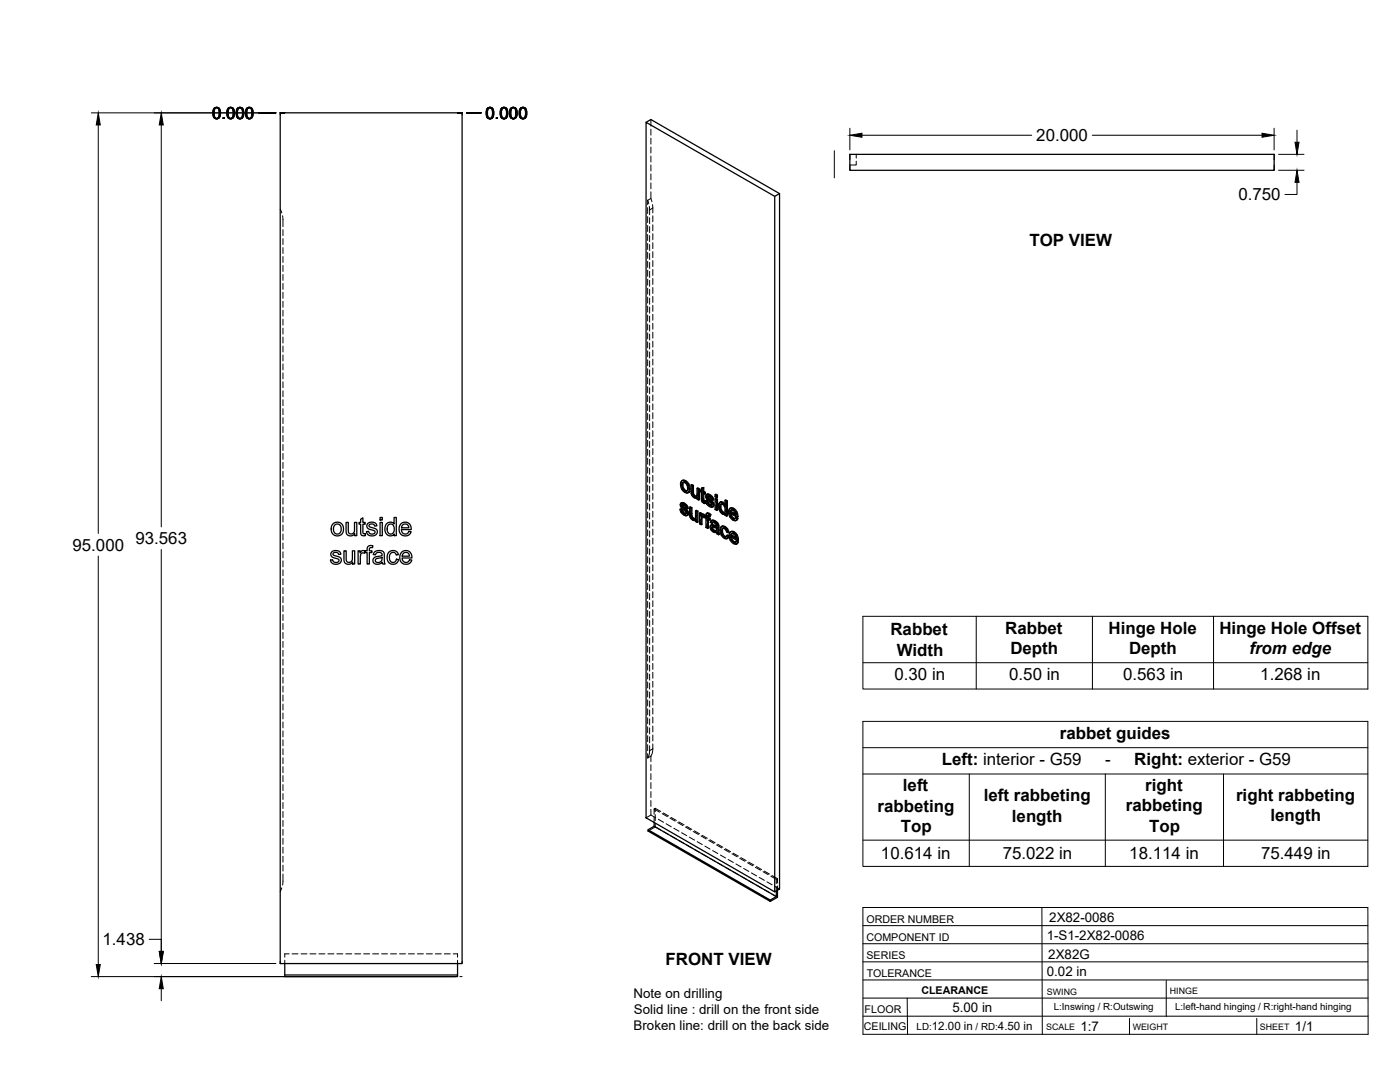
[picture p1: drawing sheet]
<svg xmlns="http://www.w3.org/2000/svg" width="559mm" height="432mm" viewBox="0 0 559 432" stroke-linecap="round" stroke-linejoin="round" font-family="sans-serif">
<!-- layer: Visible -->
<g fill="none" stroke="#000" stroke-width=".51">
<path d="M111.8 45h72.6v339.5h-72.6zM257.9 48.8l1.9-1.1 51.3 29.6v277.5l-1.9 1.1M257.9 48.8l51.3 29.6v277.5l-51.3-29.5zM311.1 77.3l-1.9 1.1M339.2 61.6h169.4v6.4h-169.4zM272.2 191.8l.8-.2 .7 .2zM272.2 191.8l-.5 .6-.1 .9 .5 1.9 1.6 1.5h.7l.5-.3M272.3 193.6l.3 1.5M272.6 195.1l.3-.2 .8 .8-.3 .2zM272.8 192.5l-.2 .9M272.9 194.9l-.3-1.5-.3 .1 .2-.8 .5-.2 .9 .6 .5 1.4-.2 1.4h-.8M273.4 192l1 1a1.93 1.93 0 0 1 1 2"/>
<path d="M273.7 195.7l.5 .2M273.7 191.8l1.2 1.3M274.6 193.3l.5 1.9 .3-.2-.2 1.2M275.1 195.2l-.2 1.2 .3-.2-.6 .5M275.8 193.5l.7 .4 .3-.2v3.2M276.5 193.9v3.1l.3-.1 .3 .6M276.5 197.1l.3 .6 .3-.2 .4 .4M276.8 197.7l.4 .4h.9l-.4 .1M276.8 193.7l-.7-.3-.3 .1v2.9l.3 1.1 .8 1a.97 .97 0 0 0 1.4 .1v.6l.5 .4M277.2 198.1l.5 .1M278.2 194.9l.6 .4 .4-.2v4.3l-.4 .2v-4.3M278.3 198.6l-.3 .2"/>
<path d="M279.2 195.1l-.7-.4-.3 .2v2.6l-.5 .7M280 195.5l-.5 .1v.6l.5 .3v3.2l.6 .9 .7 .4 .3-.2-.1-.7-.6 .1M280 194.8l.9-.2v1.5M280.6 194.8v1.5l.3-.2 .6 .3M280.6 196.3l.6 .3 .3-.2v.6l-.3 .2v-.6M280.6 199.8l.7 .2M280.7 200l.8 .1M280.9 194.6l-.9 .2v1.1l-.5-.3M280.9 197v2.6M281.2 197.2l-.6-.4v2.9l.4 .1M281.6 199.9l.6 .2M282.1 197.3l1.3 .1"/>
<path d="M282.3 198.3l.6 .5M282.4 198.6l.2 .3a1.49 1.49 0 0 1 1.6 1l.2 .2M282.4 197.2l-.4 .2M282.5 197.4l.5 .2 .4-.2 .7 .6M282.5 199.9l-.6-.2-.3 .2 .4 1.2 .9 .9a1.24 1.24 0 0 0 1.6 .2M282.6 198.9l1.5 1.4 .3-.2 .4 .7M282.6 198v.1M282.7 198.4l-.1-.3-.3 .2 .1-.2 1 .3 .5 1 .6 .2M282.8 197.2l-.9 .3-.2 .9 .5 .9 1.7 1.7-.1 .7M283 197.6l.8 .6 .3-.2 .5 .7M283.8 198.2l.5 .7 .3-.2 .2 .8-.3 .1-.2-.7M285.4 199.1l.3-.2 .7 .3-.4 .2z"/>
<path d="M285.4 197.4l.3-.2 .7 .4-.4 .2zM285.4 199.1v4.2l.6 .4M285.4 197.4v.8l.6 .4M286.4 199.2v4.3l-.4 .2v-4.3M286.4 197.6v.8l-.4 .2v-.8M289.4 199.7l.6 .3 .3-.1v5.9l-.3 .2v-6M290.3 199.9l-.6-.4-.3 .2v2.1l-.5-.7M133 209l1.4-.6 1.8 .5 .8 1.3-.1 2.1-1 1.3-1.9 .2-1.1-.6-.7-1.8a2.86 2.86 0 0 1 .8-2.4zM133.5 209.6l1.3-.5 1.2 .9 .1 1.8-.8 1.2h-1.3l-.6-.6-.3-1.7zM137.3 219.8h.9v3.8a1.32 1.32 0 0 0 1.7 .7 1.32 1.32 0 0 0 .8-1.7v-2.8h.9v5.3h-.8v-.8a1.87 1.87 0 0 1-2.3 .9 1.87 1.87 0 0 1-1.2-2.1zM138.1 208.5h.9l.1 3.8a1.31 1.31 0 0 0 1.7 .7 1.31 1.31 0 0 0 .7-1.7v-2.8h.9v5.3h-.8v-.8a1.87 1.87 0 0 1-2.2 .8 1.87 1.87 0 0 1-1.3-2zM142.9 219.8h.8v.8a1.27 1.27 0 0 1 2.1-.6l.7-.2 .1-.9a1.5 1.5 0 0 1 2.2-1.1l-.1 .8a.82 .82 0 0 0-.9-.1 .82 .82 0 0 0-.4 .8v.5h1.1v.7h-1.1v4.6h-.9v-4.6h-.7v-.4l-.3 .7-.9-.2-.5 .5-.3 4h-.9z"/>
<path d="M144 207.2l.8-.5v1.8h1v.7h-1v3.3l.3 .4 .7 .1 .1 .7h-1.3l-.5-.4-.1-4.1h-.7v-.7h.7zM146.7 209l1.4-.6a1.81 1.81 0 0 1 2.3 1.4l-.8 .2a1.19 1.19 0 0 0-1.2-.9 1.19 1.19 0 0 0-1.1 .8l.5 .5 2 .6a1.64 1.64 0 0 1 .6 2.1 1.64 1.64 0 0 1-2.1 .8l-1.4-.5-.6-1.2 .9-.2 .2 .7 .6 .4 1.4-.2a.83 .83 0 0 0 .2-1.1 .83 .83 0 0 0-1.1-.3l-1-.3a1.38 1.38 0 0 1-.8-2.2zM151.7 208.5h.9v5.3h-.9zM151.7 206.5h.9v1h-.9zM154.2 209.1l1.2-.7a1.81 1.81 0 0 1 1.9 .7v-2.6h.9v7.3h-.8v-.7a2.16 2.16 0 0 1-2.7 .5 2.16 2.16 0 0 1-1.1-2.5zM154.9 209.6l.5-.4 .8-.1 1 .9 .1 1.8-.8 1.2h-1l-.8-.8-.1-1.6zM160 209.1l1-.6h1.5l1 .6 .6 1.2v1h-3.9l.3 1.1 .7 .6a1.44 1.44 0 0 0 2-.9l.9 .1-.7 1.1-.8 .5h-1.6l-1-.6-.5-.8-.2-1.2 .1-1.1zM160.7 209.5l.6-.3h1.1l.5 .5 .3 .9h-2.9zM271.4 203.3l.6 .2M271.9 200.7l1.3 .1M272 203.5l.4-.2 .2 .9-.3 .1zM272.1 201.7l.7 .5"/>
<path d="M272.2 202l.2 .4a1.49 1.49 0 0 1 1.6 .9l.3 .2M272.2 200.6l-.4 .2M272.3 204.3l.7 .7h.8M272.3 200.8l.6 .2 .3-.2 .8 .6M272.4 203.3l-.7-.2-.3 .2 .5 1.3 .8 .8a1.26 1.26 0 0 0 1.6 .2M272.4 202.4l1.5 1.3 .4-.2 .4 .7M272.5 201.4l-.1 .1M272.5 201.8l-.1-.3-.3 .2 .1-.2 1 .3 .5 1 .7 .3M272.6 204.2l.7 .6M272.6 200.6l-.8 .2-.3 .9 .4 .9 1.8 1.7 .2 .5-.3 .3M272.9 201l.7 .6 .4-.2 .5 .7M273 205l.6 .1"/>
<path d="M273.6 201.6l.5 .7 .4-.2 .2 .8-.3 .2-.3-.8M273.7 205.1h-.1M273.9 203.7l.4 .6 .4-.1 .1 .7M274.3 204.3l.2 .8 .3-.2-.2 .6M274.5 205.1l-.2 .5 .3-.1-.4 .3M275.2 202.4l.7 .4 .3-.2v3.2M275.9 202.8v3.1l.3-.1 .3 .6M275.9 206l.3 .6 .3-.2 .4 .4M276.2 206.6l.4 .4h.9M276.2 202.6l-.7-.3-.3 .1v3.1l.3 1.1 .8 .8a.97 .97 0 0 0 1.4 .1M276.6 207l.6 .2M277.5 207l-.3 .2"/>
<path d="M277.6 203.8l.6 .4 .4-.2v4.3l-.4 .2v-4.3M277.7 207.5v.7l.5 .3M277.7 207.6l-.2 .1M278.6 204l-.7-.4-.3 .2v2.7l-.4 .7M279.2 204.7l.6 .4 .3-.2v.5l.4-.2M279.8 205.1v.6l.7-.5 .4 .1M280 206.4l.2 2.8-.3 .2v-2.2M280.1 204.9l-.6-.3-.3 .1v4.3l.7 .4M280.2 205.4l.7-.1 .6 .4M280.3 206.1v.1M280.6 205.4l.6 .5M281 206.6l-.8-.5-.2 .3 .3-.2-.1 .8"/>
<path d="M281.2 200.3l.1 .7M281.2 206.5l.6 .3v3.7l.6 .4M281.2 206.5v-.4l-.2 .5M281.2 206.5l-.2 .1M282.2 204.9h.9l.6 .4M282.2 200.1l.3-.2 .3 .8-.3 .2zM282.4 206.6l.7 .4 .3-.2v.6l-.3 .2v-.6M282.5 204.7l-.5 .2M282.5 200.9l.7 .6h.8M282.7 207.3v3.4l-.3 .2v-3.8l.7 .5M282.7 205.7v.7M282.8 205.1l.6 .4 .3-.2-.4 .8 .1-.6"/>
<path d="M282.8 200.7l.7 .7M283.1 204.9l-.6-.2-.5 .3-.2 1.2-.6-.3 .6-.1M283.2 201.5l.6 .2M283.3 206.1a.45 .45 0 0 0-.5-.5 .45 .45 0 0 0-.4 .6v.4l.3-.2 .7 .4M283.8 209.6l.8-.2 1.4 .5M283.9 201.7h-.1M284.1 210.7l.2 .6 .3-.2 .5 .5M284.1 200.3l.4 .6 .3-.1 .2 .7M284.2 210.4l-.1 .3 .3-.2 .2 .6M284.2 209.4l-.5 .2M284.3 211.3l.5 .5h1h-1M284.3 210.3l-.1 .1"/>
<path d="M284.4 207.8l.8 .3 .3-.2 .8 .6M284.4 210.3l.8 .3a.73 .73 0 0 1 .8 .6 .73 .73 0 0 1-.5 .8M284.4 210.3l-.2 .1M284.4 210.3v.2M284.5 200.9l.2 .8 .3-.2-.2 .6M284.5 208.4l-.4 .5 .6-.5 1.2 1a.48 .48 0 0 1 0 .8 .48 .48 0 0 1-.7-.3l-.9-.3M284.6 209.4l-1 .3-.2 1 .8 1.2 1 .6a.64 .64 0 0 1 1 .5l.6 .4M284.7 201.7l-.2 .5 .3-.1-.5 .3M284.7 207.6l-.8 .2M285.2 208.1l.8 .6 .3-.2 .4 .5M285.5 207.9l-.8-.3-.9 .3-.3 .5 .6 .5M286 208.7l.4 .5 .3-.2 .2 .7"/>
<path d="M286.4 209.2l.2 .6 .3-.1 .1 2.9M286.6 209.8l.1 3 .3-.2 .1 .6-.3 .2-.1-.6M287.4 202.4l.3 1.4M287.5 200.4h1.2l.6 .6M287.7 201.3h.7l.7 .8 .3 1.3-.3 1.2M287.7 201.3l-.3 1.1 .3-.2 .4 1.4M287.7 203.8l.4-.2 .7 .8-.5 .1zM287.8 201.2l-.1 .1M287.8 200.3l-.5 .2M288 201.2l-.3 1M288.1 212l.3 1.4 .3-.2 .7 .8M288.2 210.1l.9 .2 .3-.2 1 1"/>
<path d="M288.4 213.4l.7 .8h.8M288.4 200.6l.5 .5h.5M288.4 204.6h.7M288.5 209.9l-.6 .3M288.6 210.8l-.2 1M288.7 200.4l-.9-.1-.7 .3-.3 2.1 1 2 1.1 .6 .5-.2v.6l.6 .3M288.8 204.4l.4 .1M289.1 210.3l.8 .7a1.42 1.42 0 0 1 1 1.4l-.3 .2-.5-1.3M289.4 205.1l-.2 .2M289.4 210.1l-.9-.2-.7 .4-.4 1.9 1 2 1 .8h.7M290 213.7l.7 .4M290.6 212.6l-.6-.3-.7-1.2-.8-.3-.4 1.2 .3-.2 .3 1.4"/>
<path d="M290.7 214.1l.3-.1-.2 .5-.7 .5zM291 214l-.7-.5-.5 .8-.7-.1M291.3 202.9h.9a1.93 1.93 0 0 1 1.9 1.3M291.5 204.3l2 1.2-.5-1.5-.8-.5-.5 .2-.2 .6 .3-.2 1.7 1M291.5 212.3h1a1.89 1.89 0 0 1 1.8 1.2M291.7 213.6l2.1 1.2-.5-1.2-.9-.7-.6 .2-.1 .5 .3-.1 1.7 .9M291.8 206.1l.8 .9 .8-.1M291.8 205.1l.3 .9M292 203.5l-.2 .6M292 215.5l.8 .8h.8M292 214.4l.3 .9M292.2 212.9l-.2 .6"/>
<path d="M292.5 203.1l1 .9a1.79 1.79 0 0 1 1 1.8v.3M292.6 207l.6 .1M292.7 212.4l1.2 1.3 .4-.2 .4 1.9M292.8 216.3l.5 .2M292.8 202.9l-.9-.3-.9 .6-.2 1.4 .3 1.2 .7 1.2 1.1 .7h.9l.7-.8M293 212.2l-.9-.2-1 .7-.1 1 .2 1.4 .7 1.1 1.2 .9h.8l.8-.8M293.3 207l-.1 .1M293.5 216.4l-.2 .1M293.5 206.7l.7 .4M293.7 204.3l.5 1.9 .3-.1-.3 .1M293.7 216l.7 .5M293.9 213.7l.5 1.9 .3-.2-.3 .2"/>
<path d="M294.2 206.4l-2.8-1.5 .4 1.2 .3-.1 .8 .8M294.4 215.8l-2.8-1.6 .4 1.3 .3-.2 .8 .9M294.5 206.9l-.7 .8M294.5 206.9l-.6-.4-.7 .6M294.7 216.3l-.7 .8M294.7 216.3l-.7-.5-.7 .7M132.5 220.2l1.3-.5a1.81 1.81 0 0 1 2.3 1.5l-.9 .1a1.19 1.19 0 0 0-1.1-.9 1.19 1.19 0 0 0-1.2 .8l3.1 1.5a1.91 1.91 0 0 1-.5 2.2 1.91 1.91 0 0 1-2.3 .2l-1-.7-.3-.9 .9-.1 .2 .6 .6 .4 1.4-.2a.75 .75 0 0 0 .3-.9 .75 .75 0 0 0-.9-.4l-1.3-.4a1.36 1.36 0 0 1-1-.9 1.36 1.36 0 0 1 .4-1.4zM149.4 220.4l1.7-.7 1.3 .1 .7 .5 .6 4.8h-.9l-.2-.7-1.2 .7h-1.3l-.8-.3-.4-.7a1.76 1.76 0 0 1 2-2l.6-.1a.78 .78 0 0 0 1-.8 .78 .78 0 0 0-1-.7h-.5a1.1 1.1 0 0 0-1.1 .9l-.9-.1zM150 223.2l2.5-.8a1.61 1.61 0 0 1-.7 1.8 1.61 1.61 0 0 1-1.9-.1zM155.2 220.4l1.1-.6 1.5 .1 .9 .6 .3 .9-.9 .1a1.43 1.43 0 0 0-1.8-.9 1.43 1.43 0 0 0-.9 1.8l.2 1.1 .7 .8h1.2l.7-1.1 .9 .1-.5 1.1a2.48 2.48 0 0 1-3.2 .3 2.48 2.48 0 0 1-.8-3.2zM160.3 220.4l1-.6h1.4l1 .6 .6 1 .1 1.3h-3.9l.3 1 .7 .7a1.43 1.43 0 0 0 1.9-1l1 .1-.5 1-.9 .5-1.8 .1-1-.6-.5-.8-.1-1.2 .1-1.2zM161 220.9l.6-.4 1 .1 .7 .6 .2 .8h-3z"/>
<path d="M261.1 328.2v1.5l-2.4 1.4v.6l48.7 28v-.5l-48.7-28.1M261.1 329.7l48.8 28.1-2.5 1.4M309.9 355.6v2.2M310.3 355.3v2.8l-2.9 1.6M113.7 384.5v5.2h68.9v-.6h-68.9M182.6 384.5v4.6"/>
</g>
<!-- layer: Hidden -->
<g fill="none" stroke="#000" stroke-width=".4">
<path d="M259.8 47.7v2.7M259.8 51.5v2.4M259.8 55.1v2.4M259.8 58.7v2.4M258.5 79.9l.4 1.3M258.5 79.9v1.8M259.8 76.6v2.6l.4 1.3M259.8 79.2l-1.3 .7M259.8 62.3v2.3M259.8 65.8v2.4M259.8 69.4v2.4M259.8 73v2.4"/>
<path d="M341.8 64.3v1.5h-2.6M341.8 61.6v1.5M111.8 83.5l.7 1.5M112.8 86.1l.1 4.4M112.9 91.7v2.3M112.9 95.2v2.4M112.9 98.8v2.4M258.5 82.9v2.3M258.5 86.4v2.4M258.5 90v2.4M258.5 93.6v2.4M258.5 97.2v2.3"/>
<path d="M259.2 82.4l.1 3.3M259.3 86.9v2.4M259.3 90.4v2.4M259.3 94v2.4M259.3 97.6v2.4M260.5 81.7l.1 3.2M260.6 86.1v2.4M260.6 89.7v2.4M260.6 93.3v2.4M260.6 96.9v2.3M112.9 102.4v2.4M112.9 105.9v2.4"/>
<path d="M112.9 109.5v2.4M112.9 113.1v2.4M112.9 116.6v2.4M258.5 100.7v2.4M258.5 104.3v2.4M258.5 107.9v2.4M258.5 111.4v2.4M258.5 115v2.4M258.5 118.6v2.4M259.3 101.2v2.3M259.3 104.7v2.4M259.3 108.3v2.4"/>
<path d="M259.3 111.9v2.4M259.3 115.5v2.3M259.3 119v2.4M260.6 100.4v2.4M260.6 104v2.4M260.6 107.6v2.4M260.6 111.1v2.4M260.6 114.7v2.4M260.6 118.3v2.4M112.9 120.2v2.4M112.9 123.8v2.4M112.9 127.4v2.4"/>
<path d="M112.9 130.9v2.4M112.9 134.5v2.4M112.9 138.1v2.4M258.5 122.2v2.3M258.5 125.7v2.4M258.5 129.3v2.4M258.5 132.9v2.4M258.5 136.4v2.4M259.3 122.6v2.4M259.3 126.2v2.3M259.3 129.8v2.3M259.3 133.3v2.4"/>
<path d="M259.3 136.9v2.4M260.6 121.9v2.3M260.6 125.4v2.4M260.6 129v2.4M260.6 132.6v2.4M260.6 136.1v2.4M260.6 139.7v2.4M112.9 141.7v2.3M112.9 145.2v2.4M112.9 148.8v2.4M112.9 152.4v2.3M112.9 156v2.3"/>
<path d="M112.9 159.5v2.4M258.5 140v2.4M258.5 143.6v2.4M258.5 147.2v2.3M258.5 150.7v2.4M258.5 154.3v2.4M258.5 157.9v2.4M259.3 140.5v2.3M259.3 144v2.4M259.3 147.6v2.4M259.3 151.2v2.4M259.3 154.7v2.4"/>
<path d="M259.3 158.3v2.4M260.6 143.3v2.4M260.6 146.9v2.3M260.6 150.4v2.4M260.6 154v2.4M260.6 157.6v2.4M112.9 163.1v2.4M112.9 166.7v2.3M112.9 170.2v2.4M112.9 173.8v2.4M112.9 177.4v2.4M258.5 161.4v2.4"/>
<path d="M258.5 165v2.4M258.5 168.6v2.4M258.5 172.2v2.3M258.5 175.7v2.4M258.5 179.3v2.4M259.3 161.9v2.4M259.3 165.5v2.4M259.3 169v2.4M259.3 172.6v2.4M259.3 176.2v2.4M259.3 179.7v2.4M260.6 161.1v2.4"/>
<path d="M260.6 164.7v2.4M260.6 168.3v2.4M260.6 171.9v2.3M260.6 175.4v2.4M260.6 179v2.4M112.9 181v2.3M112.9 184.5v2.4M112.9 188.1v2.4M112.9 191.7v2.4M112.9 195.2v2.4M112.9 198.8v2.4M258.5 182.9v2.4"/>
<path d="M258.5 186.5v2.3M258.5 190v2.4M258.5 193.6v2.4M258.5 197.2v2.3M259.3 183.3v2.4M259.3 186.9v2.4M259.3 190.5v2.3M259.3 194v2.4M259.3 197.6v2.4M260.6 182.6v2.4M260.6 186.2v2.3M260.6 189.7v2.4"/>
<path d="M260.6 193.3v2.4M260.6 196.9v2.3M271.9 193.1l.5 1.9-.3 .2M272.4 195l1.3 1.3-.3 .2M272.5 191.6l-.4 .6-.2 .9-.3 .2M272.8 192.5l-.2 .1M272.9 192.4h.8l-.3 .2M273.7 192.4l.8 .9-.3 .2M273.7 196.3l.9 .3-.3 .2M274.5 195.8l-.3 .1M274.5 193.3l.3 1.4-.4 .2M274.8 194.7l-.1 .8-.5 .4"/>
<path d="M274.9 196.5l-.3 .1M276.1 193.4l.1 3.3-.3 .2M276.2 196.7l.2 .7-.3 .1M276.4 197.4l.4 .6-.3 .2M276.8 198l.6 .5-.3 .1M277.4 198.5l.8 .2 .4-.3-.3 .2M278.1 198.1h.1M278.3 198l-.4 .2M278.4 198.6h-.1M278.4 197.8l-.3 .3M278.5 194.7v2.8l-.4 .5M278.6 198.4v.7l-.3 .1"/>
<path d="M278.6 199.1l.6 .3M279.8 196l.5 .3-.3 .2M279.8 195.5v.5l-.3 .2M280 195.5l.3 .2M280.3 196.3l.1 3.4-.4 .2M280.3 194.6v1.1l-.3 .2M280.4 199.7l.2 .5-.3 .1M280.6 196.8l.3-.2v.4M280.9 196.6l.6 .4M281.9 199.7l.5 1.3-.3 .2M282 197.9l.1 .6-.3 .2M282.1 197.4l-.4 .6"/>
<path d="M282.1 198.5l.5 .7-.4 .1M282.3 197.2l-.5 .4M282.5 198l.3-.2-.2 .2M282.6 199.2l1.5 1.5-.3 .2M282.7 197.9l-.3 .2M282.8 197.8l.6 .2-.3 .2M283.4 198l.6 .5-.3 .2M284 198.5l.2 .7-.3 .2M284.2 199.2l.6 .3M285.7 197.2v.9l-.3 .1M285.7 198.9v1.5M285.7 198.1l.7 .3"/>
<path d="M289.7 199.5v2.1l-.3 .2M112.9 202.4v2.4M112.9 206v2.3M112.9 209.5v2.4M112.9 213.1v2.4M112.9 216.7v2.4M258.5 200.7v2.4M258.5 204.3v2.4M258.5 207.9v2.4M258.5 211.5v2.3M258.5 215v2.4M258.5 218.6v2.4"/>
<path d="M259.3 201.2v2.4M259.3 204.7v2.4M259.3 208.3v2.4M259.3 211.9v2.4M259.3 215.5v2.3M259.3 219v2.4M260.6 200.4v2.4M260.6 204v2.4M260.6 207.6v2.4M260.6 211.2v2.3M260.6 214.7v2.4M260.6 218.3v2.4"/>
<path d="M271.7 203.1l.5 1.3-.3 .2M271.8 201.3l.2 .6-.3 .2M271.9 200.8l-.4 .6M272 201.9l.4 .7-.3 .2M272.1 200.6l-.5 .4M272.2 204.4l1.1 1-.3 .1M272.3 201.4l.3-.1-.1 .1M272.4 202.6l1.6 1.5-.3 .2M272.6 201.3l-.4 .2M272.6 201.3l.6 .1-.3 .2M273.2 201.4l.6 .6-.3 .1M273.3 205.4l.8 .3-.3 .1"/>
<path d="M273.8 202l.3 .6-.4 .2M274 204.9l-.2 .1M274 204.1l.2 .5-.3 .2M274 204.9l-.3 .2 .3-.2M274.1 202.6l.6 .3M274.2 204.6l-.2 .3M274.5 205.6l-.4 .1M275.5 202.3l.1 3.3-.3 .2M275.6 205.6l.2 .7-.3 .2M275.8 206.3l.4 .6-.3 .2M276.2 206.9l.6 .5-.3 .2M276.8 207.4l.8 .2 .4-.3-.2 .2"/>
<path d="M277.5 207h.1M277.7 206.9l-.4 .2M277.8 206.7l-.3 .3M277.9 203.6v2.8l-.4 .5M278 207.3v.7l-.3 .2M278 208l.6 .3M279.5 207.3v1.6l-.3 .1M279.5 208.9l.7 .3M279.5 204.6v1.5M280.1 206.1l.8-.1-.3 .2M280.1 205.4v.1M280.2 206.1l.3-.2-.2 .2"/>
<path d="M280.4 205.2l-.6 .5M280.6 200.2l.5 .4-.3 .2M280.9 206l.4 .4M281.1 200.6l.5 .2M281.2 206.1l.3-.1-.2 .4M281.5 205.7v.1M281.5 206.3l.6 .3-.3 .2M281.5 206l-.2 .4M281.5 205.7l-.3 .3M281.8 205.8l.3 .2M282.1 209.1v1.2l-.3 .2M282.1 210.3l.6 .4"/>
<path d="M282.1 206.6v1.3M282.2 205l-.1 1-.3 .2M282.3 204.7l-.5 .4M282.4 201l1.1 1-.3 .1M282.4 207.1l.3-.2v.4M282.5 205.7l.3-.2-.1 .2M282.7 206.9l.7 .5M282.8 205.5l.5 .1-.4 .2M283.3 205.6l.3 .3M283.5 202l.8 .2-.3 .2M283.7 210.1l.4 1.1-.4 .2M283.8 208.3l.6 .4"/>
<path d="M283.8 209.6l-.4 .7M284 209.5l-.5 .3M284.1 211.2l.9 .9-.3 .2M284.1 207.7l-.6 .7M284.1 201.5h-.1M284.1 200.7l.2 .5-.3 .2M284.2 201.5l-.3 .2 .2-.2M284.2 207.6l-.4 .3M284.3 201.2l-.2 .3M284.4 208.4l.4-.1-.3 .1M284.5 210.2l.2-.1zM284.5 210.2l-.2 .1"/>
<path d="M284.6 210.1l-.4 .2M284.6 202.2h-.3M284.7 210.1l1.6 .5-.3 .2M284.8 208.3l.6 .1-.3 .2M285 212.1l.7 .2-.3 .2M285.4 208.4l.7 .7-.3 .2M285.7 212.3h.7l-.4 .1M285.7 201.6v1.6l-.3 .1M285.7 203.2l.7 .3M286 209.9l.3 .1M286 211.7l-.3 .2M286.1 209.1l.2 .7-.3 .2"/>
<path d="M286.2 211.5l-.4 .3M286.3 210.6l-.1 .9-.3 .2M286.3 209.8l-.3 .4M286.4 212.3l.1 .6-.3 .1M286.5 212.9l.6 .3M287.1 201.8l.2 1.3-.3 .2M287.3 200.7l-.2 1.1-.3 .2M287.3 203.1l.6 1.1-.3 .2M287.6 200.4l-.6 .5M287.7 211.4l.5 2-.3 .2M287.9 204.2l.8 .8-.3 .1M287.9 210.3l-.2 1.1-.3 .2"/>
<path d="M288 201.1h.7l-.3 .2M288 201.1l-.2 .1M288 201.1v.1M288.1 201.1l-.3 .1M288.2 213.4l1.2 1.3-.3 .1M288.2 210l-.6 .5M288.6 210.8l-.2 .1M288.7 210.7l.8 .1-.4 .1M288.7 205l.6 .1 .4-.2-.3 .2M288.7 201.1l.8 .8-.4 .2M289.4 201.1l.3 .5M289.4 214.7l1 .1"/>
<path d="M289.5 210.8l.5 .5-.3 .2M289.5 201.9l.3 1.5-.4 .2M289.5 205.1h-.1M289.7 204.9v.6l-.3 .2M289.7 205.5l.6 .3M289.8 203.4l-.2 .8-.4 .3 .3-.1M290 211.3l.3 .8-.3 .2M290 214.1l-.1 .1M290.3 212.1l.6 .3M290.3 213.5l-.6 .8M291.1 204.1l.5 1.9-.3 .2M291.3 213.5l.5 1.9-.3 .2"/>
<path d="M291.4 204.9l.4-.2v.4M291.6 206l1.3 1.4-.3 .2M291.6 202.7l-.8 1.6M291.6 214.2l.4-.2v.4M291.8 204.7l2.7 1.6M291.8 215.4l1.3 1.3-.3 .2M291.8 212.1l-.8 1.6M292 214l2.7 1.6M292 203.5l-.2 .1M292.1 203.4l.7 .1-.3 .1M292.2 212.9h-.2M292.3 212.7l.8 .1-.4 .2"/>
<path d="M292.8 203.5l.8 .8-.3 .2M292.9 207.4l1 .2-.3 .2M293.1 212.8l.7 .9-.3 .2M293.1 216.7l1 .3-.3 .2M293.4 206.9h.1M293.5 205.1l.4 .2M293.6 206.9l-.3 .1 .2-.1M293.6 216.3h.1M293.6 204.3l.3 1-.4 .2M293.7 216.3l-.2 .1M293.7 214.4l.4 .3M293.8 216.2l-.4 .2"/>
<path d="M293.8 213.7l.3 1-.3 .1M293.9 206.5l-.4 .4M294 215.8l-.3 .5M294.1 207.5l-.2 .1M294.3 216.9l-.2 .1M112.9 220.2v2.4M112.9 223.8v2.4M112.9 227.4v2.4M112.9 231v2.3M112.9 234.5v2.4M112.9 238.1v2.4M258.5 222.2v2.4"/>
<path d="M258.5 225.7v2.4M258.5 229.3v2.4M258.5 232.9v2.4M258.5 236.5v2.3M259.3 222.6v2.4M259.3 226.2v2.4M259.3 229.8v2.3M259.3 233.3v2.4M259.3 236.9v2.4M260.6 221.9v2.4M260.6 225.4v2.4M260.6 229v2.4"/>
<path d="M260.6 232.6v2.4M260.6 236.2v2.3M260.6 239.7v2.4M112.9 241.7v2.4M112.9 245.3v2.3M112.9 248.8v2.4M112.9 252.4v2.4M112.9 256v2.3M112.9 259.5v2.4M258.5 240v2.4M258.5 243.6v2.4M258.5 247.2v2.4"/>
<path d="M258.5 250.7v2.4M258.5 254.3v2.4M258.5 257.9v2.4M259.3 240.5v2.3M259.3 244.1v2.3M259.3 247.6v2.4M259.3 251.2v2.4M259.3 254.8v2.3M259.3 258.3v2.4M260.6 243.3v2.4M260.6 246.9v2.4M260.6 250.4v2.4"/>
<path d="M260.6 254v2.4M260.6 257.6v2.4M112.9 263.1v2.4M112.9 266.7v2.4M112.9 270.3v2.3M112.9 273.8v2.4M112.9 277.4v2.4M258.5 261.5v2.3M258.5 265v2.4M258.5 268.6v2.4M258.5 272.2v2.4M258.5 275.7v2.4"/>
<path d="M258.5 279.3v2.4M259.3 261.9v2.4M259.3 265.5v2.3M259.3 269v2.4M259.3 272.6v2.4M259.3 276.2v2.4M259.3 279.8v2.3M260.6 261.2v2.3M260.6 264.7v2.4M260.6 268.3v2.4M260.6 271.9v2.4M260.6 275.4v2.4"/>
<path d="M260.6 279v2.4M112.9 281v2.4M112.9 284.5v2.4M112.9 288.1v2.4M112.9 291.7v2.4M112.9 295.3v2.3M112.9 298.8v2.4M258.5 282.9v2.4M258.5 286.5v2.3M258.5 290v2.4M258.5 293.6v2.4M258.5 297.2v2.4"/>
<path d="M259.3 297.6l-.1 3.1-.7 1.8M259.3 283.3v2.4M259.3 286.9v2.4M259.3 290.5v2.4M259.3 294v2.4M260.6 296.9l-.1 3-.7 1.9M260.6 282.6v2.4M260.6 286.2v2.3M260.6 289.7v2.4M260.6 293.3v2.4M112.9 302.4v2.4M112.9 306v2.4"/>
<path d="M112.9 309.5v2.4M112.9 313.1v2.4M112.9 316.7v2.4M258.5 300.8v1.7l1.3-.7M259.8 301.8v2.2M259.8 305.2v2.4M259.8 308.7v2.4M259.8 312.3v2.4M259.8 315.9v2.4M259.8 319.5v2.3M112.9 320.3v2.3M112.9 323.8v2.4"/>
<path d="M112.9 327.4v2.4M112.9 331v2.4M112.9 334.5v2.4M112.9 338.1v2.4M259.8 323v2.3l1.9 1.1M259.8 325.3l-1.9 1.1M261.1 326.1v2.1M261.1 322.9l2.2 1.2M261.5 323.9v-1.3l-.4 .3v2M261.5 330l-2.8 1.7M261.5 325.1v2.4M261.5 328.7v1.3"/>
<path d="M261.5 322.6l2.2 1.3M261.5 330l2.2 1.3M262.8 327l2 1.1M264.3 324.7l2.1 1.2M264.8 324.4l2 1.2M264.8 331.9l2 1.1M265.9 328.7l2 1.2M267.4 326.5l2.1 1.2M267.9 326.2l2 1.2M267.9 333.6l2 1.2M269 330.5l2 1.2M270.5 328.3l2.1 1.2"/>
<path d="M271 328l2 1.2M271 335.4l2 1.2M272.1 332.3l2 1.2M273.6 330.1l2.1 1.1M274.1 329.8l2 1.2M274.1 337.2l2 1.2M275.1 334.1l2.1 1.2M276.7 331.8l2.1 1.2M277.2 331.6l2 1.2M277.2 339l2 1.2M278.3 335.9l2 1.2M279.8 333.6l2.1 1.2"/>
<path d="M280.2 333.4l2.1 1.1M281.3 337.7l2.1 1.2M282.9 335.4l2.1 1.2M283.4 335.1l2 1.2M284.4 339.4l2.1 1.2M286 337.2l2.1 1.2M286.4 336.9l2.1 1.2M289.1 339l2 1.1M289.5 338.7l2.1 1.2M112.5 354.3l-.7 1.5M112.9 348.8l-.1 4.4M112.9 341.7v2.4"/>
<path d="M112.9 345.3v2.3M280.2 340.8l2.1 1.1M283.4 342.6l2 1.1M286.4 344.3l2.1 1.2M287.5 341.2l2.1 1.2M289.5 346.1l2.1 1.2M290.6 343l2.1 1.2M292.2 340.7l2.1 1.2M292.7 340.5l2 1.2M292.7 347.9l2 1.2M293.7 344.8l2.1 1.2M295.3 342.5l2 1.2"/>
<path d="M295.7 342.3l2.1 1.2M295.7 349.7l2.1 1.2M296.8 346.6l2.1 1.2M298.4 344.3l2 1.2M298.8 344l2.1 1.2M298.8 351.5l2.1 1.2M299.9 348.4l2.1 1.1M301.5 346.1l2.1 1.2M301.9 345.8l2.1 1.2M301.9 353.3l2.1 1.1M303 350.1l2.1 1.2M304.6 347.9l2 1.2"/>
<path d="M305 347.6l2.1 1.2M305 355l2.1 1.2M306.1 351.9l2.1 1.2M307.7 349.7l2.2 1.2 .4-.3M308.1 349.4l2.2 1.2M308.1 356.8l2.2 1.3M309.2 353.7l1.9 1.1M309.9 350.9v1.7M309.9 353.8v1.8M310.3 350.6v1.8M310.3 353.6v1.7M113.7 383.2v1.3"/>
<path d="M115.4 380.7h-1.7v1.3M116.6 380.7h2.4M120.2 380.7h2.3M123.7 380.7h2.4M127.3 380.7h2.4M130.9 380.7h2.4M134.5 380.7h2.3M138 380.7h2.4M141.6 380.7h2.4M145.2 380.7h2.4M148.7 380.7h2.4M152.3 380.7h2.4"/>
<path d="M155.9 380.7h2.4M159.5 380.7h2.3M163 380.7h2.4M166.6 380.7h2.4M170.2 380.7h2.4M173.8 380.7h2.3M177.3 380.7h2.4M180.9 380.7h1.7v1.3M182.6 383.2v1.3"/>
</g>
<!-- layer: Reference -->
<path d="M111.8 45h1.9M112.8 45h-1h1.9h-1.9v.9M182.6 45h1.8M183.5 45h.9v.9M339.2 61.6v2.1M339.2 65.8v2.2M508.6 61.6v2.1M508.6 65.8v2.2M111.8 383.6v.9h1M183.5 389.7h.9M184.4 383.6v.9h-.9" fill="none" stroke="#000" stroke-width=".4"/>
<!-- layer: Hidden Narrow -->
<path d="M260.6 83l-1.3 .8M276.1 196l-.3 .2M278.5 197l-.3 .2M280.3 198.8l-.3 .1M273.3 203.5l-.3 .1M275.5 204.9l-.3 .2M277.9 205.9l-.3 .2M282.1 205.6l-.3 .2M283.5 200.1l-.3 .1M285.3 210.3l-.3 .2M286.3 210.9l-.3 .2M260.6 298.8l-1.3 .8" fill="none" stroke="#000" stroke-width=".4"/>
<!-- layer: Visible Narrow -->
<path d="M276.8 196.1l-.3 .2M280.9 199.2l-.3 .1M283.5 199.3l-.3 .2M273.3 202.7l-.3 .2M276.2 205l-.3 .2M282.7 206l-.3 .2M285.2 209.6l-.3 .2M287 210.4l-.4 .1M287 211.3l-.4 .2" fill="none" stroke="#000" stroke-width=".4"/>
<!-- layer: Titleblock -->
<path d="M344.4 362.2h201.6l.1 50.6h-201.7zM344.4 376.6h201.6M344.4 369.4h201.6M415.9 362.2l.1 50.6M344.4 383.9h201.6M344.4 398.3h201.6M344.4 391.1h201.6M362.1 398.3l.1 14.4M465.5 391.3v14.4M344.4 405.5h201.7M450.8 406.4v6.4M501.6 406.4v6.4" fill="none" stroke="#000" stroke-width=".4"/>
<!-- layer: Custom Tables -->
<path d="M344.4 246h201.6v29h-201.6zM389.7 246v29M436 246v29M484.4 246v29M344.4 264.5h201.6M344.4 287.9h201.6v57.9h-201.6zM344.4 298.4h201.6M344.4 308.9h201.6M386.9 308.9v36.9M441.2 308.9v36.9M488.4 308.9v36.9M344.4 335.3h201.6" fill="none" stroke="#000" stroke-width=".4"/>
<!-- layer: FD_Dimensions -->
<g fill="none" stroke="#000" stroke-width=".4">
<path d="M36.4 45h73.7M39.2 49.9v163M64.4 49.9v160.4M186.2 45h5.8M339.2 51.2v8.6M344 54h67.8M436 54h67.7M508.6 51.2v8.6M517.7 51.9v4.9M510.3 61.6h10.2M510.3 67.9h10.2M517.7 72.8v4.8h-4.8"/>
<path d="M64.4 219.3v160.4M39.2 221.9v163M59.5 374.9h4.9M36.4 389.7h145.4M61.6 384.5h48.5M64.4 394.6v4.8"/>
</g>
<path d="M39.2 45l.8 4.9h-1.6zM64.4 45l.8 4.9h-1.6zM339.2 54l4.8-.8v1.6zM503.7 53.2l4.9 .8-4.9 .8zM516.9 56.8h1.6l-.8 4.8zM517.7 67.9l.8 4.9h-1.6zM63.6 379.7h1.6l-.8 4.8zM38.4 384.9h1.6l-.8 4.8zM64.4 389.7l.8 4.9h-1.6z" fill="#000" stroke="#000" stroke-width=".4"/>
<!-- layer: Smart Centers -->
<path d="M333 60.1v10.9" fill="none" stroke="#000" stroke-width=".4"/>
<g font-size="6.7">
<text x="84.6" y="47.4">0.000</text>
<text x="193.8" y="47.4">0.000</text>
<text x="413.6" y="56.3">20.000</text>
<text x="494.3" y="80">0.750</text>
<text x="410.9" y="98.2">TOP VIEW</text>
<text x="28.9" y="219.8">95.000</text>
<text x="54.1" y="217.1">93.563</text>
<text x="355.4" y="253.6">Rabbet</text>
<text x="401.2" y="252.9">Rabbet</text>
<text x="442.5" y="252.9">Hinge Hole</text>
<text x="486.7" y="252.9">Hinge Hole Offset</text>
<text x="357.9" y="261.6">Width</text>
<text x="403.3" y="261">Depth</text>
<text x="450.6" y="261">Depth</text>
<text x="498.7" y="261">from edge</text>
<text x="357" y="271.4">0.30 in</text>
<text x="402.8" y="271.4">0.50 in</text>
<text x="448.3" y="271.4">0.563 in</text>
<text x="503" y="271.4">1.268 in</text>
<text x="423" y="294.8">rabbet guides</text>
<text x="375.9" y="305.4">Left: interior - G59</text>
<text x="441.1" y="305.4">-</text>
<text x="452.7" y="305.4">Right: exterior - G59</text>
<text x="360.4" y="315.8">left</text>
<text x="457.1" y="315.8">right</text>
<text x="350.3" y="323.9">rabbeting</text>
<text x="392.7" y="319.8">left rabbeting</text>
<text x="449.4" y="323.8">rabbeting</text>
<text x="493.4" y="319.8">right rabbeting</text>
<text x="403.9" y="327.9">length</text>
<text x="507" y="327.8">length</text>
<text x="359.5" y="331.9">Top</text>
<text x="458.6" y="331.9">Top</text>
<text x="351.6" y="342.9">10.614 in</text>
<text x="400.2" y="342.9">75.022 in</text>
<text x="450.8" y="342.9">18.114 in</text>
<text x="503.4" y="342.9">75.449 in</text>
<text x="40.9" y="377.2">1.438</text>
<text x="265.7" y="385.2">FRONT VIEW</text>
</g>
<g font-size="5.3">
<text x="418.8" y="368">2X82-0086</text>
<text x="417.8" y="375.1">1-S1-2X82-0086</text>
<text x="418.4" y="382.6">2X82G</text>
<text x="417.8" y="389.5">0.02 in</text>
<text x="252.9" y="398.4">Note on drilling</text>
<text x="253" y="404.9">Solid line : drill on the front side</text>
<text x="380.1" y="404">5.00 in</text>
<text x="252.9" y="411.2">Broken line: drill on the back side</text>
<text x="431.3" y="411.5">1:7</text>
<text x="516.9" y="411.5">1/1</text>
</g>
<g font-size="4.6">
<text x="371.9" y="411.2">12.00 in</text>
<text x="398.3" y="411.2">4.50 in</text>
</g>
<g font-size="4.3">
<text x="345.8" y="368.4">ORDER NUMBER</text>
<text x="345.8" y="375.5">COMPONENT ID</text>
<text x="345.8" y="382.7">SERIES</text>
<text x="345.9" y="389.9">TOLERANCE</text>
<text x="367.7" y="396.7">CLEARANCE</text>
<text x="345.1" y="404.3">FLOOR</text>
<text x="344.8" y="411.1">CEILING</text>
</g>
<g font-size="3.9">
<text x="420.6" y="403.1">L:Inswing / R:Outswing</text>
<text x="469" y="403.1">L:left-hand hinging / R:right-hand hinging</text>
<text x="365.9" y="411.2">LD:</text>
<text x="389.4" y="411.2">/ RD:</text>
</g>
<g font-size="3.5">
<text x="417.9" y="397">SWING</text>
<text x="466.9" y="396.9">HINGE</text>
<text x="417.5" y="410.9">SCALE</text>
<text x="452.1" y="410.9">WEIGHT</text>
<text x="502.9" y="410.9">SHEET</text>
</g>
</svg>
